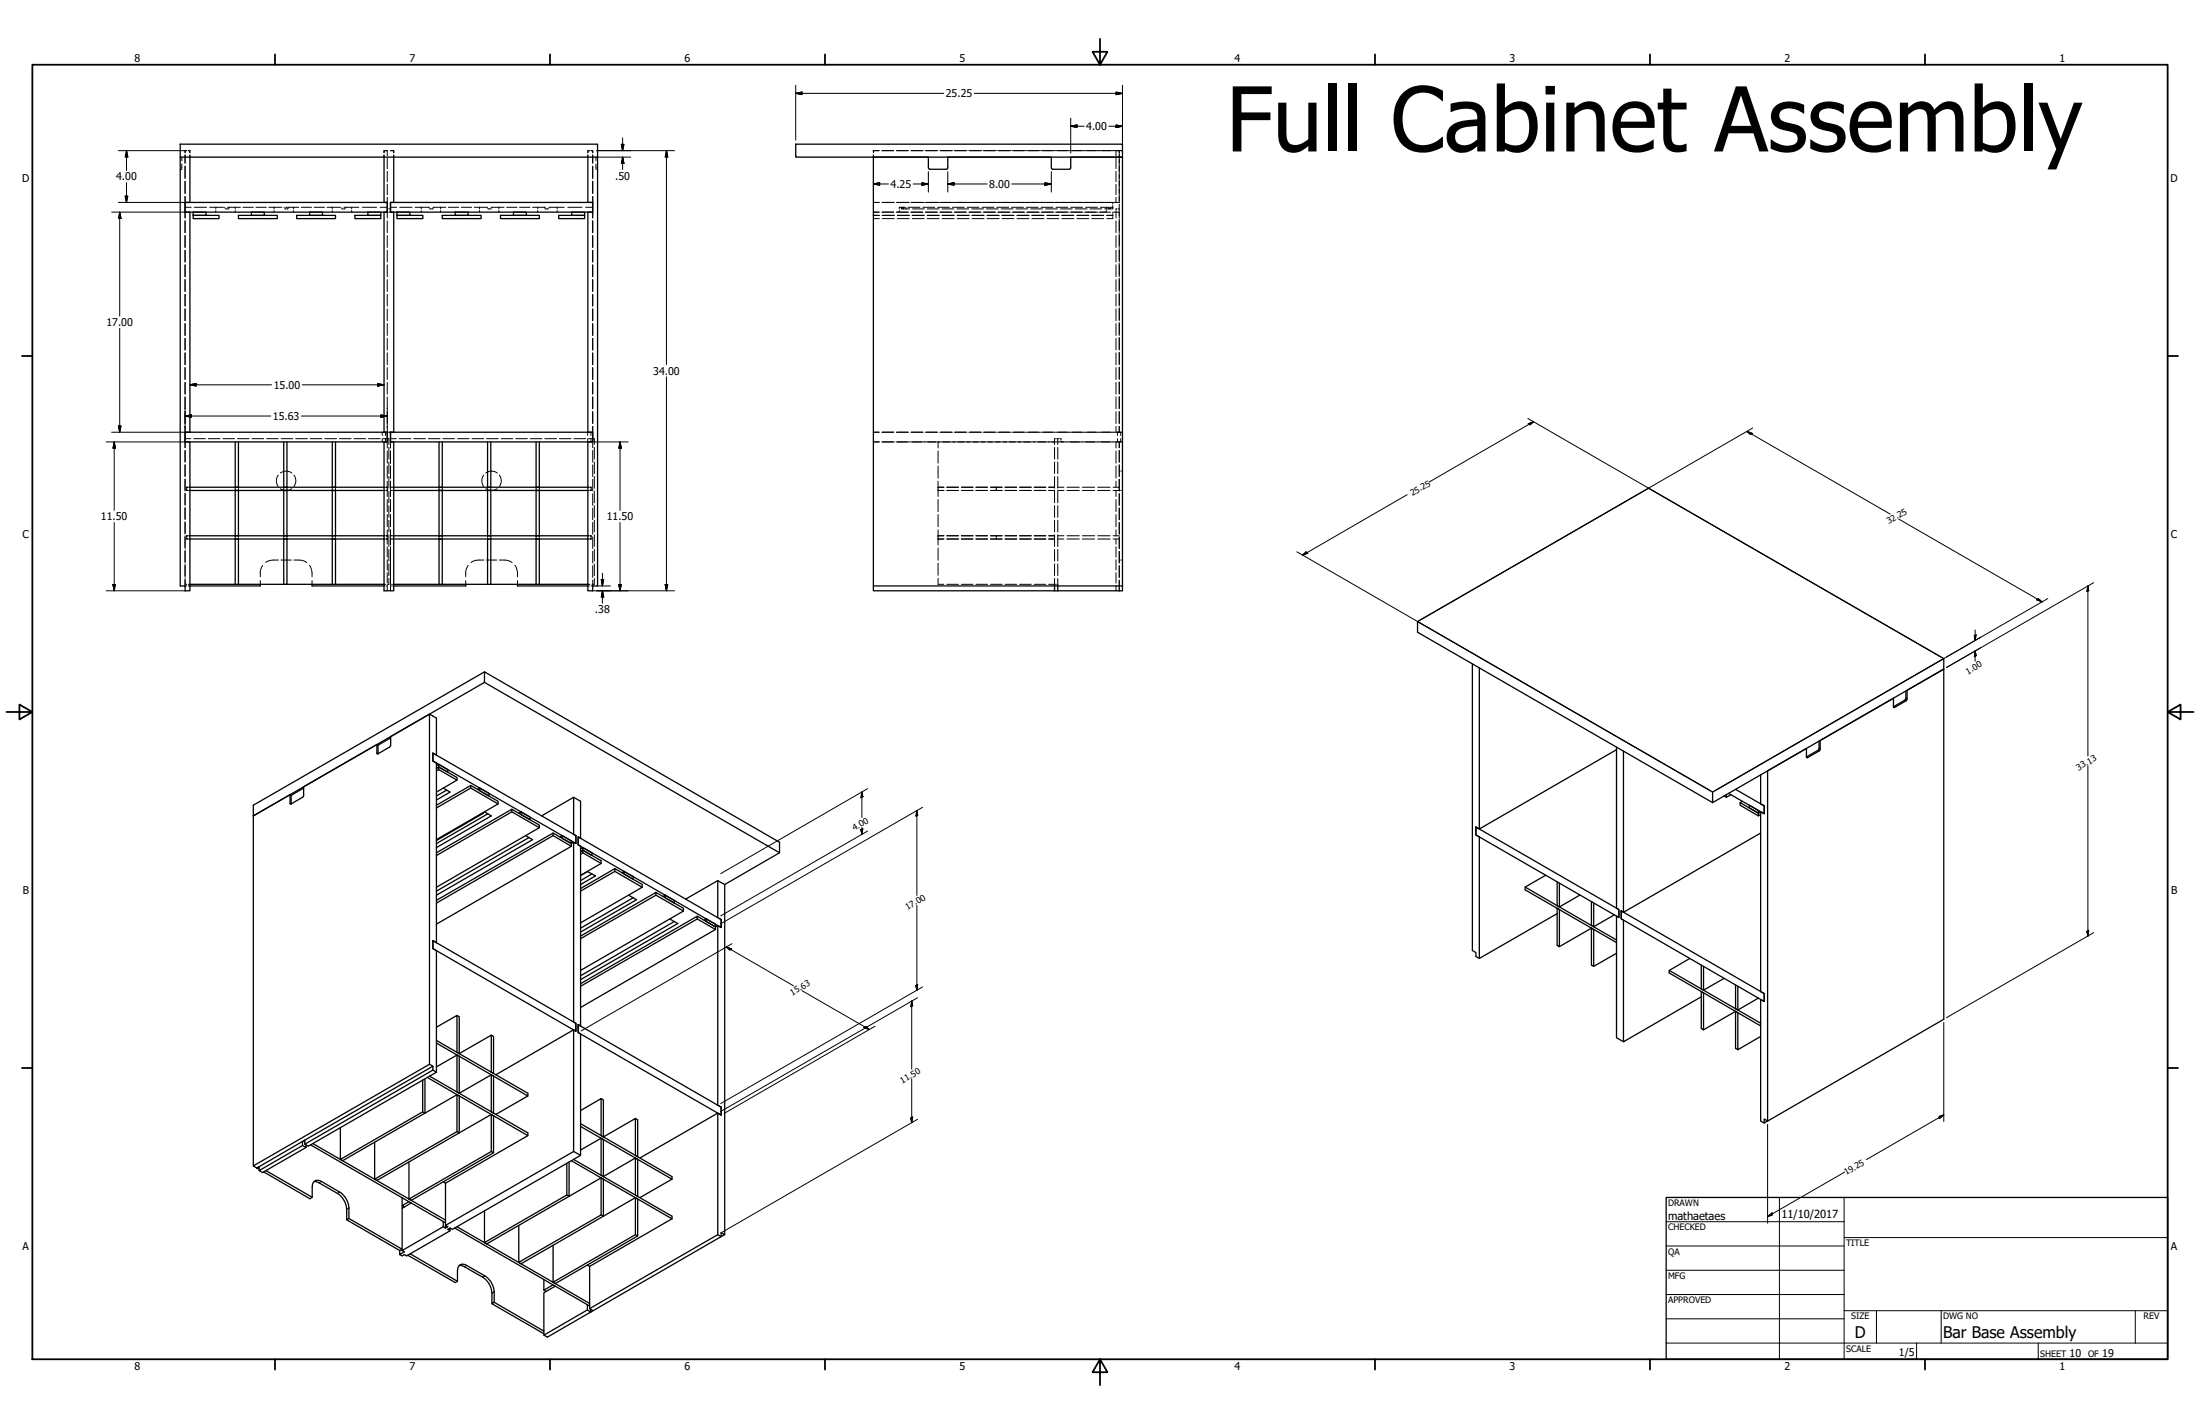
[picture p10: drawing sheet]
<svg xmlns="http://www.w3.org/2000/svg" width="864mm" height="559mm" viewBox="0 0 864 559" stroke-linecap="round" stroke-linejoin="round" font-family="sans-serif">
<!-- layer: Hidden (ANSI) -->
<g fill="none" stroke="#000" stroke-width=".39">
<path d="M72.6 59.1h.7h-.7v.8zM73.9 59.1h.6v.8M150.7 59.1v.8v-.8h1.3zM152 59.1v2.1M153.3 59.1h1.3v.8M230.8 59.1h.6h-.6v.8zM232 59.1h.7v.8M345.1 59.1h-2.3v.8v-.8h2.3M346.2 59.1h4.6M351.9 59.1h4.7M357.6 59.1h4.8M363.2 59.1h4.9"/>
<path d="M368.9 59.1h5M374.6 59.1h5M380.3 59.1h5.1M386 59.1h5.1M391.6 59.1h5.3M397.3 59.1h5.4M403 59.1h5.4M408.7 59.1h5.4M414.3 59.1h5.6M420.1 59.1h20.5M438.1 59.1v2.1M439.4 59.1v20.3h-2.3"/>
<path d="M70.7 66.4h.2M71.4 66.2l-.3 .2M71.4 61.7v1.4M71.4 64.4v1.6M72.6 60.8v3.2M72.6 65.2v4.8M72.6 71.1v4.8M72.6 77.1v2.3M74.5 60.8v.9M150.7 60.8v.9M152 62.2v4M152 67.2v4.1"/>
<path d="M152 72.3v4.1M152 77.4v2M154.6 60.8v.9M230.8 60.8v.9M232.7 60.8v3.2M232.7 65.2v4.8M232.7 71.1v4.8M232.7 77.1v2.3M233.9 66.2l.2 .2M233.9 61.7v1.4M233.9 64.4v1.6M234.3 66.4h.3"/>
<path d="M342.8 79.4h2.4M342.8 60.8v.9M346.2 79.4h4.8M351.9 79.4h5M357.6 79.4h5.2M363.2 79.4h5.5M368.9 79.4h67.9v.7M438.1 62.2v4M438.1 67.2v4.1M438.1 72.3v4.1M438.1 77.4v2M72.6 81.3h2.5"/>
<path d="M72.6 83.2v2.3M72.6 86.7v4.6M72.6 92.5v4.6M72.6 98.2v4.6M76.3 81.3h4.8M82.3 81.3h2.4M84.7 82.6v.6M87.8 81.3h-3.1v.7M88.2 81.3l.1 .4M88.5 81.9l.5 .1M89.3 81.3h5.1M89.8 81.9l-.5 .1"/>
<path d="M90.1 81.3l-.1 .4M92.3 81.3v.7M92.3 82.6v.6M95.4 81.3h4M100.5 81.3h4M105.5 81.3h5.1M107.6 81.3v.7M107.6 82.6v.6M111.5 81.3l.1 .4M111.8 81.9l.5 .1M112.1 81.3h5.1M113.1 81.9l-.5 .1"/>
<path d="M113.4 81.3l-.1 .4M115.2 81.3v.7M115.2 82.6v.6M118.2 81.3h4.1M123.3 81.3h4.1M128.4 81.3h5.1M130.4 81.3v.7M130.4 82.6v.6M133.9 81.3v.4M134.2 81.9l.5 .1M135 81.3h5.8M135.4 81.9l-.5 .1"/>
<path d="M135.8 81.3l-.2 .4M138 81.3v.7M138 82.6v.6M142.2 81.3h5.6M149.2 81.3h2.8M152 82h.4M152 86.7v4.6M152 92.5v4.6M152 98.2v4.6M152.4 83.2h-.4v2.3M152.8 83.2h.5M152.8 82h.5"/>
<path d="M153.3 81.3h2.4M156.9 81.3h4.8M162.9 81.3h2.5M165.4 82.6v.6M168.5 81.7l-.1-.4h-3v.7M168.7 81.9l.6 .1M169.9 81.3h5.1M170 81.9l-.5 .1M170.3 81.3l-.1 .4M173 81.3v.7M173 82.6v.6M176 81.3h4.1"/>
<path d="M181.1 81.3h4.1M186.2 81.3h5.1M188.2 81.3v.7M188.2 82.6v.6M191.2 81.3l.1 .4M191.5 81.9l.6 .1M192.8 81.9l-.5 .1M192.8 81.3h5.1M193.1 81.3l-.1 .4M195.8 81.3v.7M195.8 82.6v.6M198.9 81.3h4"/>
<path d="M204 81.3h4M209 81.3h5.1M211.1 81.3v.7M211.1 82.6v.6M213.7 81.3v.4M214 81.9l.5 .1M215.3 81.9l-.6 .1M218.7 81.3v.7M218.7 82.6v.6M221.5 81.3h-5.9l-.1 .4M222.9 81.3h5.6M229.9 81.3h2.8"/>
<path d="M232.7 83.2v2.3M232.7 86.7v4.6M232.7 92.5v4.6M232.7 98.2v4.6M342.8 83.2h2.3M342.8 84.5h2.4M342.8 85.8h2.4M346.2 83.2h4.6M346.3 84.5h4.7M346.3 85.8h4.7M351.9 83.2h4.7M352.2 84.5h4.7"/>
<path d="M352.2 85.8h4.7M353 82.6v.6M353.8 81.8l.2 .2M353.8 81.3v.2M354.1 82h.2M354.3 81.8l.2 .2M354.3 81.3v.2M354.6 82h.1M354.7 81.8l2.4 .2M354.7 81.3v.2M355.3 81.3h-2.3v.7M355.6 81.3v.2"/>
<path d="M355.6 81.8v.2M356.4 81.3h4.7M357.6 83.2h4.7M358.1 84.5h4.7M358.1 85.8h4.7M358.2 82h4.6M362.3 81.3h4.6M363.2 83.2h4.8M364 82h4.6M364 84.5h4.7M364 85.8h4.7M368 81.3h4.7"/>
<path d="M368.9 83.2h4.8M369.8 82h4.7M369.8 84.5h4.7M369.8 85.8h4.7M373.9 81.3h4.6M374.6 83.2h4.8M375.6 82h4.6M375.7 84.5h4.7M375.7 85.8h4.7M379.7 81.3h4.6M380.3 83.2h4.8M381.4 82h4.7"/>
<path d="M381.6 84.5h4.7M381.6 85.8h4.7M385.5 81.3h4.6M386 83.2h4.8M387.2 82h4.7M387.5 84.5h4.7M387.5 85.8h4.7M391.3 81.3h4.6M391.6 83.2h5M393 82h4.7M393.3 84.5h4.7M393.3 85.8h4.7"/>
<path d="M397.1 81.3h4.7M397.3 83.2h5M398.8 82h4.7M399.2 84.5h4.7M399.2 85.8h4.7M402.9 81.3h4.6M403 83.2h5M404.6 82h4.7M405.1 84.5h4.7M405.1 85.8h4.7M408.7 83.2h5M408.7 81.3h4.6"/>
<path d="M410.5 82h4.6M411 84.5h4.7M411 85.8h4.7M414.3 83.2h5.1M414.5 81.3h4.7M416.2 82h4.7M416.8 84.5h4.7M416.8 85.8h4.7M420.1 83.2h5M420.3 81.3h4.6M422.1 82h4.6M422.7 84.5h4.7"/>
<path d="M422.7 85.8h4.7M425.7 83.2h5.1M426.1 81.3h4.7M427.9 82h4.6M428.6 84.5h4.7M428.6 85.8h4.7M431.4 83.2h4.5M431.9 81.3l3.2 .2M434.3 81.3v.7M434.3 82.6v.6M434.5 84.5h2.3M435.1 81.8v.2"/>
<path d="M435.6 81.3v.2M435.6 81.8v.2M435.9 81.3h.9M436 81.8l-2.4 .2M436 82h.3M436 81.3v.2M436.8 81.3l.1 .2M436.8 80.7v.6M436.8 83.2v.5M436.8 84.1v.9M436.8 85.3v.5h-2.3M436.9 81.8l-.3 .2"/>
<path d="M437.1 83.2h2.3M438.1 82.8v2.7M438.1 86.7v4.6M438.1 92.5v4.6M438.1 98.2v4.6M438.5 82h-.4v.4M438.9 82h.5M439.4 80.1v5.4M439.4 85.9v5.4M439.4 91.7v5.4M439.4 97.5v5.3M72.6 103.9v4.7"/>
<path d="M72.6 109.7v4.7M72.6 115.5v4.6M152 103.9v4.7M152 109.7v4.7M152 115.5v4.6M232.7 103.9v4.7M232.7 109.7v4.7M232.7 115.5v4.6M438.1 103.9v4.7M438.1 109.7v4.7M438.1 115.5v4.6M439.4 103.3v5.3"/>
<path d="M439.4 109.2v5.2M439.4 114.9v5.2M72.6 121.2v4.7M72.6 127v4.6M72.6 132.8v4.6M72.6 138.5v4.6M152 121.2v4.7M152 127v4.6M152 132.8v4.6M152 138.5v4.6M232.7 121.2v4.7M232.7 127v4.6"/>
<path d="M232.7 132.8v4.6M232.7 138.5v4.6M438.1 121.2v4.7M438.1 127v4.6M438.1 132.8v4.6M438.1 138.5v4.6M439.4 120.8v5.1M439.4 126.6v5M439.4 132.4v5M439.4 138.2v4.9M72.6 144.3v4.6M72.6 150.1v4.5"/>
<path d="M72.6 155.8v4.6M152 144.3v4.6M152 150.1v4.5M152 155.8v4.6M232.7 144.3v4.6M232.7 150.1v4.5M232.7 155.8v4.6M438.1 144.3v4.6M438.1 150.1v4.5M438.1 155.8v4.6M439.4 144v4.9M439.4 149.9v4.7"/>
<path d="M439.4 155.6v4.8M72.6 161.5v4.7M72.6 167.3v2.3M72.6 173.4v2.3M72.6 176.8v4.6M72.6 172.1h2.3M76.1 172.1h4.5M81.8 172.1h4.6M87.5 172.1h4.6M93.2 172.1h4.6M98.9 172.1h4.6M104.6 172.1h4.6"/>
<path d="M110.4 172.1h4.5M116.1 172.1h4.5M121.8 172.1h4.6M127.5 172.1h4.6M133.2 172.1h4.6M138.9 172.1h4.6M144.7 172.1h4.5M150.1 169.6v1.3M150.1 172.1v1.3M150.4 172.1h2.3v2.3M151.3 169.6v1.3M151.3 172.1v1.3"/>
<path d="M152 167.3v2.3h.4M152 161.5v4.7M152 173.4v2.4M152 177v4.7M152.7 175.6v4.5M152.8 169.6h.5M153.3 173.4v2.4M153.3 177v4.7M153.3 172.1h2.3M156.7 172.1h4.6M162.4 172.1h4.6M168.1 172.1h4.6"/>
<path d="M173.9 172.1h4.5M179.6 172.1h4.5M185.3 172.1h4.6M191 172.1h4.6M196.7 172.1h4.6M202.4 172.1h4.6M208.2 172.1h4.5M213.9 172.1h4.5M219.6 172.1h4.6M225.3 172.1h4.6M230.7 169.6v1.3M230.7 172.1v1.3"/>
<path d="M231 172.1h2.3v2.3M232 169.6v1.3M232 172.1v1.3M232.7 161.5v4.7M232.7 167.3v2.3M232.7 173.4v2.3M232.7 176.8v4.6M233.3 175.6v4.5M342.8 169.6h2.3M342.8 173.4h2.4M346.1 173.4h5M346.2 169.6h4.6"/>
<path d="M351.7 173.4h5.4M351.9 169.6h4.7M357.3 173.4h83.3M357.6 169.6h4.8M363.2 169.6h4.9M368.2 173.4v2.4M368.2 177v4.7M368.9 169.6h5M374.6 169.6h5M380.3 169.6h5.1M386 169.6h5.1M391.6 169.6h5.3"/>
<path d="M397.3 169.6h5.4M403 169.6h5.4M408.7 169.6h5.4M414 175.6v4.5M414.3 169.6h5.6M414.3 172.1h-.3v2.3M414.8 172.1h.8M415.2 172.1v2.3M415.2 175.6v4.5M416.1 172.1h.4v.5M416.5 173v.4M420.1 169.6h20.5"/>
<path d="M438.1 161.5v4.7M438.1 167.3v2.3M438.1 173.4v2.4M438.1 177v4.7M438.7 169.6v1.3M438.7 172.1v1.3M439.4 161.5v4.7M439.4 167.3v2.3M439.4 173.4v2.3M439.4 176.8v4.6M439.9 169.6v1.3M439.9 172.1v1.3"/>
<path d="M72.6 182.4v4.6M72.6 188v4.7M72.6 193.5v4.8M72.6 199.1v4.9M73.3 192v.5h.4h-.4zM73.7 191.2h-.4v.4M74.1 191.2h.4M74.1 192.5h.4M92.3 191.2v.4M92.3 192v.5M93.6 191.2v.4M93.6 192v.5"/>
<path d="M109.2 186.4a3.9 3.9 0 0 0 0 4.5M110 191.8a4 4 0 0 0 4.6 0M110 185.6a3.7 3.7 0 0 1 4.6 0M111.4 191.2v.4M111.4 192v.5M112.6 191.2v.4M112.6 192v.5M115.4 186.4a3.6 3.6 0 0 1 0 4.5M130.4 191.2v.4M130.4 192v.5M131.7 191.2v.4M131.7 192v.5"/>
<path d="M150.7 191.2h.4M150.7 192.5h.4M151.6 191.2h.4M151.6 192.5h.4M152 182.9v4.7M152 188.8v2.8M152 192v2.8M152 196v4.8M152.7 181.3v4.6M152.7 187v4.6M152.7 192.7v4.6M152.7 198.4v4.6"/>
<path d="M153.3 191.2h.4M153.3 192.5h.4M153.3 182.9v4.7M153.3 188.8v2.8M153.3 192v2.8M153.3 196v4.8M154.1 191.2h.5M154.1 192.5h.5M172.3 191.2v.4M172.3 192v.5M173.6 191.2v.4M173.6 192v.5"/>
<path d="M189.9 186.4a3.9 3.9 0 0 0 0 4.5M190.7 185.6a3.7 3.7 0 0 1 4.5 0M190.7 191.8a4 4 0 0 0 4.5 0M191.4 191.2v.4M191.4 192v.5M192.7 191.2v.4M192.7 192v.5M196 186.4a3.6 3.6 0 0 1 0 4.5M210.4 191.2v.4M210.4 192v.5M211.7 191.2v.4M211.7 192v.5"/>
<path d="M230.8 191.2h.3M230.8 192.5h.3M231.6 191.2h.4v.4v-.4zM232 192v.5h-.4M232.7 182.4v4.6M232.7 188.1v4.6M232.7 193.7v4.6M232.7 199.4v4.6M233.3 181.3v4.6M233.3 187v4.6M233.3 192.7v4.6M233.3 198.4v4.6"/>
<path d="M368.2 191.2h2.3M368.2 192.5h2.3M368.2 182.9v4.7M368.2 188.8v2.8M368.2 192v2.8M368.2 196v4.8M371.7 191.2h4.5M371.7 192.5h4.5M377.4 191.2h4.6M377.4 192.5h4.6M383.1 191.2h4.6M383.1 192.5h4.6"/>
<path d="M388.8 191.2h4.6M388.8 192.5h4.6M391.1 191.2v.4M391.1 192v.5M394.5 191.2h4.6M394.5 192.5h4.6M400.2 191.2h4.6M400.2 192.5h4.6M406 191.2h4.5M406 192.5h4.5M411.7 191.2h2.3M411.7 192.5h2.3"/>
<path d="M414 181.3v4.6M414 187v4.6M414 192.7v4.6M414 198.4v4.6M415.2 191.2h2.4M415.2 192.5h2.4M415.2 181.3v4.6M415.2 187v4.6M415.2 192.7v4.6M415.2 198.4v4.6M418.8 191.2h4.9M418.8 192.5h4.9"/>
<path d="M424.9 191.2h4.8M424.9 192.5h4.8M430.9 191.2h4.8M430.9 192.5h4.8M436.9 191.2h2.5M436.9 192.5h2.8M438.1 182.9v4.7M438.1 188.8v2.4M438.1 192.5v2.3M438.1 196v4.8M439.4 182.4v4.6M439.4 188.1v4.6"/>
<path d="M439.4 193.7v4.6M439.4 199.4v4.6M439.4 184.8h.3M440.2 192.5h.4M440.2 184.8h.4M72.6 204.7v4.9M72.6 210.3v5M72.6 215.9v5M73.3 211.1v.4h.4h-.4zM73.7 210.2h-.4v.5M74.1 211.5h.4M74.1 210.2h.4"/>
<path d="M92.3 210.2v.5M92.3 211.1v.4M93.6 210.2v.5M93.6 211.1v.4M109.3 219.8l-3.3 .1-1.7 .8M110.3 219.8h4.1M111.4 210.2v.5M111.4 211.1v.4M112.6 210.2v.5M112.6 211.1v.4M115.4 219.8l3.2 .1 1.8 .8M130.4 210.2v.5"/>
<path d="M130.4 211.1v.4M131.7 210.2v.5M131.7 211.1v.4M150.7 211.5h.4M150.7 210.2h.4M151.6 211.5h.4M151.6 210.2h.4M152 201.9v4.8M152 207.9v2.8M152 211.1v2.5M152 214.6v4M152 219.6v4.1"/>
<path d="M152.7 204.2v4.5M152.7 209.9v4.5M152.7 215.6v4.6M153.3 211.5h.4M153.3 210.2h.4M153.3 201.9v4.8M153.3 207.9v2.8M153.3 211.1v2.8M153.3 214.6v14.7h.4M154.1 211.5h.5M154.1 210.2h.5M172.3 210.2v.5"/>
<path d="M172.3 211.1v.4M173.6 210.2v.5M173.6 211.1v.4M189.9 219.8l-3.2 .1-1.8 .8M190.9 219.8h4.1M191.4 210.2v.5M191.4 211.1v.4M192.7 210.2v.5M192.7 211.1v.4M196 219.8l3.3 .1 1.7 .8M210.4 210.2v.5M210.4 211.1v.4"/>
<path d="M211.7 210.2v.5M211.7 211.1v.4M230.8 211.5h.3M230.8 210.2h.3M231.6 210.2h.4v.5v-.5zM232 211.1v.4h-.4M232.7 205v4.6M232.7 210.7v4.6M232.7 216.3v4.6M233.3 204.2v4.5M233.3 209.9v4.5M233.3 215.6v4.6"/>
<path d="M368.2 211.5h2.3M368.2 210.2h2.3M368.2 201.9v4.8M368.2 207.9v2.8M368.2 211.1v2.8M368.2 215.1v4.7M371.7 211.5h4.5M371.7 210.2h4.5M377.4 211.5h4.6M377.4 210.2h4.6M383.1 211.5h4.6M383.1 210.2h4.6"/>
<path d="M388.8 211.5h4.6M388.8 210.2h4.6M391.1 210.2v.5M391.1 211.1v.4M394.5 211.5h4.6M394.5 210.2h4.6M400.2 211.5h4.6M400.2 210.2h4.6M406 211.5h4.5M406 210.2h4.5M411.7 211.5h2.3M411.7 210.2h2.3"/>
<path d="M414 204.2v4.5M414 209.9v4.5M414 215.6v4.6M415.2 211.5h2.4M415.2 210.2h2.4M415.2 204.2v4.5M415.2 209.9v4.5M415.2 215.6v4.6M418.8 211.5h4.9M418.8 210.2h4.9M424.9 211.5h4.8M424.9 210.2h4.8"/>
<path d="M430.9 211.5h4.8M430.9 210.2h4.8M436.9 211.5h2.5M436.9 210.2h2.5M438.1 201.9v4.8M438.1 207.9v2.3M438.1 211.5v2.1M438.1 214.6v4M438.1 219.6v4.1M439.4 219.8h.3M439.4 205v4.6M439.4 210.7v4.6"/>
<path d="M439.4 216.3v4.6M440.2 219.8h.4M72.6 221.5v5.1M72.6 227.1v2.8h.7M72.6 229.3h.7M73.9 229.3h.6M73.9 229.9h.6M102.2 227.8v1.5M103.1 221.9l-.9 2.3v2.1M121.5 221.9l.8 1.7 .2 2.7M122.5 227.8v1.5M150.7 229.3h.7"/>
<path d="M150.7 229.9h.4M151.6 229.9h.4M152 224.7v4.1M152 229.8v2M152.7 221.3v4.6M152.7 227v2.3h-.7M153.3 229.8v2M153.3 229.9h.4M154.1 229.3h.5M154.1 229.9h.5M182.8 227.8v1.5M183.8 221.9l-1 2.3v2.1"/>
<path d="M202.1 221.9l.8 1.7 .2 2.7M203.1 227.8v1.5M230.8 229.3h.8M230.8 229.9h.6M232.7 222v4.6M232.7 227.6v2.3h-.7M233.3 227v2.3h-.9M233.3 221.3v4.6M368.2 226.9v2.4h2.3M368.2 221v4.7M371.7 229.3h4.5M377.4 229.3h4.6"/>
<path d="M383.1 229.3h4.6M388.8 229.3h4.6M394.5 229.3h4.6M400.2 229.3h4.6M406 229.3h4.5M411.7 229.3h2.6M414 221.3v4.6M414 227v2.5M414 229.7v.2M414.8 229.3h.4M415.2 221.3v4.6M415.2 227v2.5"/>
<path d="M415.2 229.7v.2M438.1 224.7v4.1M438.1 229.8v2M439.4 222v4.6M439.4 227.6v2.3"/>
</g>
<!-- layer: Visible (ANSI) -->
<g fill="none" stroke="#000" stroke-width=".51">
<path d="M70.7 56.6h163.9v5.1h-163.9zM312.4 56.6h128.2v5.1h-128.2zM70.7 61.7v168.2h1.9v1.9h1.9v-58.4h-1.9v-3.8M72.6 79.4h79.4v3.8h-79.4zM74.5 61.7v17.7h-1.9v3.8h1.9v86.4h-1.9M150.7 61.7v17.7h1.3M153.3 79.4h79.4v3.8h-79.4zM154.6 61.7v17.7h-1.3v3.8h1.3v86.4h-1.3v3.8h1.3v58.4h-3.9v-58.4h1.3v-3.8h-1.3v-86.4h1.3v-3.8M230.8 61.7v17.7h1.9M234.6 61.7v168.2h-1.9v1.9h-1.9v-58.4h1.9v-3.8h-1.9v-86.4h1.9v-3.8M364.4 65.8l.6 .6h6.4M364.4 65.8v-4.1h-21.6v168.2"/>
<path d="M372 65.8l-.6 .7M372 65.8v-4.1h40.7v4.1M412.7 65.8l.6 .6M420.3 65.8l-.7 .7-6.3-.1M420.3 65.8v-4.1h20.3v170.1h-26.6M75.8 83.2h5.1v1.3h-5.1zM75.8 84.5h10.2v1.3h-10.2zM93.6 84.5h15.2v1.3h-15.2zM98.7 83.2h5.1v1.3h-5.1zM116.5 84.5h15.2v1.3h-15.2zM121.5 83.2h5.1v1.3h-5.1zM139.3 84.5h10.2v1.3h-10.2z"/>
<path d="M144.4 83.2h5.1v1.3h-5.1zM155.8 83.2h5.1v1.3h-5.1zM155.8 84.5h10.2v1.3h-10.2zM173.6 84.5h15.2v1.3h-15.2zM178.7 83.2h5.1v1.3h-5.1zM196.5 84.5h15.2v1.3h-15.2zM201.5 83.2h5.1v1.3h-5.1zM219.3 84.5h10.2v1.3h-10.2zM224.4 83.2h5.1v1.3h-5.1zM72.6 169.6h79.4v3.8h-79.4zM92.3 173.4v17.8M93.6 173.4v17.8"/>
<path d="M111.4 173.4v17.8M112.6 173.4v17.8M130.4 173.4v17.8M131.7 173.4v17.8M153.3 169.6h79.4v3.8h-79.4zM172.3 173.4v17.8M173.6 173.4v17.8M191.4 173.4v17.8M192.7 173.4v17.8M210.4 173.4v17.8M211.7 173.4v17.8M74.5 192.5h76.2"/>
<path d="M74.5 191.2h76.2M92.3 192.5v17.7M93.6 192.5v17.7M111.4 192.5v17.7M112.6 192.5v17.7M130.4 192.5v17.7M131.7 192.5v17.7M154.6 192.5h76.2M154.6 191.2h76.2M172.3 192.5v17.7M173.6 192.5v17.7M191.4 192.5v17.7"/>
<path d="M192.7 192.5v17.7M210.4 192.5v17.7M211.7 192.5v17.7M74.5 211.5h76.2M74.5 210.2h76.2M92.3 211.5v17.8M93.6 211.5v17.8h-1.3M111.4 211.5v17.8M112.6 211.5v17.8h-1.2M130.4 211.5v17.8M131.7 211.5v17.8h-1.3M154.6 211.5h76.2"/>
<path d="M154.6 210.2h76.2M172.3 211.5v17.8M173.6 211.5v17.8h-1.3M191.4 211.5v17.8M192.7 211.5v17.8h-1.3M210.4 211.5v17.8M211.7 211.5v17.8h-1.3M74.5 229.3h17.8M93.6 229.3h17.8M102.2 229.3v.6h-27.7M112.6 229.3h17.8M122.5 229.3v.6h28.2"/>
<path d="M131.7 229.3h19M154.6 229.3h17.7M173.6 229.3h17.8M182.8 229.3v.6h-28.2M192.7 229.3h17.7M203.1 229.3v.6h27.7M211.7 229.3h19.1M414 229.9v1.9M415.2 229.9v1.9M439.4 229.9v1.9M440.6 229.9h-97.8v1.9h71.2M556.5 243.9l90.6-52.3 115.9 66.8v4.2l-90.7 52.4"/>
<path d="M763 258.4l-90.7 52.4v4.2l-115.8-66.9v-4.2l115.8 66.9M190.2 263.7l-90.8 52.3v141.5M190.2 267.8l115.8 66.8M578 260.5v112.5l1.4 .8v1.5l1.3 .8 30.6-17.6M580.7 262.1v63.2M743.7 277.6l-.4-.1v-3.5l-28.8 16.6M748.6 270.9l14.4-8.3v137.4l-70.5 40.7v-1.6l1.4 .8v-137.4l15.2-8.8M148 292.2l-28.8 16.5M153.4 289.1l15.2-8.9 2.7 1.6v14.5l-1.4-.8v3.1l1.4 .8v70.6l-1.4-.9M168.6 280.2v137.4M169.9 295.5l56.2 32.4v3.1l-56.2-32.4zM172.2 299.9l3.6 2.1v1l-3.6-2-.9 .5 .9-.5v1"/>
<path d="M634.6 293.2v63.2l.9 .5v3.1l-.9-.5v47.7l2.7 1.6M634.6 294.2l-53.9 31.1-1.3-.8M637.3 294.7v63.3M113.9 315.2v-3.4l-14.5 8.4 90.8-52.4v-4.1l115.8 66.8v4.1l-21.5 12.5M171.3 300.4l.9-.5v1.1l7.2 4.1v1l-8.1 4.7M171.3 302.5l.9-.5 7.2 4.1M171.3 316l13.5-7.8v1l-13.5 7.9M174 309.2l2.7 1.6-5.4 3.1M175.3 310.1l-4 2.3M184.8 309.2l10.7 6.3-24.2 14M184.8 308.2l10.7 6.3v1M188.3 309.2l3.7 2.1v1.1l-3.7-2.1v-1.1l-.8 .6"/>
<path d="M189.7 318.9v.1M189.7 319l-.2 .3-.3-.1M190.2 318.6l2.6 1.6-21.5 12.4M191.5 319.3l-20.2 11.7M200.9 318.6l10.8 6.2-40.4 23.4M200.9 317.6l10.8 6.2v1M204.5 318.6l3.6 2.1v1l-3.6-2v-1.1l-.9 .5M225.2 312.9v14.5l.9 .5M677.7 311.8v1.1M679.5 311.8l-1.8 1.1-.9-.5M681.3 309.8l11.2 6.4v3.1l-13.9-8M683.1 315l7.1 4.1v-1l-3.5-2.1v1.1l3.5 2 .9-.5"/>
<path d="M684 314.5l-.9 .5v1l7.1 4.2 .9-.6M691.1 318.6v70.5l1.4 .8v3.1l-1.4-.8v47.7l1.4 .8M691.1 304v11.5l1.4 .7v3.1l-1.4-.7M691.1 318.6l-.9 .5v1.1M171.3 334.6l29.6-17v1l-29.6 17.1M206.3 327.9l2.7 1.6-37.7 21.8M207.6 328.7l-36.3 21M212.6 320.2l12.6-7.3 2.7 1.6v14.5l-1-.6v3.1l1 .6v70.5l-1-.5v3.1l1 .5v47.7l-50.3 29-.9-.5v1.1l-.9-.6 .9-.5M217.1 327.9l7.2 4.2-53 30.5M217.1 326.9l7.2 4.1v1.1M220.7 327.9l3.6 2.1v1l-3.6-2v-1.1l-.9 .5M225.2 330.5v70.5l.9 .6v3.1l-.9-.6-30.6 17.7"/>
<path d="M226.1 327.9v3.1l-.9-.5-.9 .5M226.9 328.4l56.2 32.5v3.1l-56.2-32.5zM227.9 333.1l.9-.5v1l7.2 4.2v1l-8.1 4.7M227.9 335.2l.9-.6 7.2 4.2M228.8 332.6l3.5 2v1.1l-3.5-2.1-.9 .5 .9-.5v1M579.4 324.5l56.1 32.4v3.1l-56.1-32.3zM579.4 324.5v3.2l1.3 .7v47.7M691.1 326.9l-53.8 31.1-.9-.6v3.2l.9 .5v47.7l30.5-17.6M171.3 353.3l45.8-26.4v1l-45.8 26.5M227.9 348.7l13.5-7.8v1l-13.5 7.8M230.6 341.9l3.1 1.8-5.8 3.4M230.7 342l-2.8 1.6"/>
<path d="M232.3 343l-4.4 2.6M241.4 341.9l10.7 6.3-24.2 13.9M241.4 340.9l10.7 6.2v1.1M244.9 341.9l3.6 2.1v1.1l-3.6-2.1v-1.1l-.9 .6M246.8 351.3l3.1 1.8-22 12.7M248.5 352.3l-20.6 11.9M257.5 351.3l10.8 6.2-40.4 23.3M257.5 350.2l10.8 6.2v1.1M261.1 351.3l3.6 2v1.1l-3.6-2.1v-1l-.9 .5M273.7 359.5l7.2 4.2v1M281.7 345.6v14.4l1.4 .9M284.5 347.1l-2.8-1.5-12.5 7.2"/>
<path d="M284.5 347.1v137.4M598.7 348.1l35.9 20.8M606.7 343.5l-8 4.6v1.1l35.9 20.7M611.3 346.1v9.3l.8 .5 8.1-4.7M611.3 356.4l.8 .5v14.6l-.8-.5zM612.1 346.6v9.3M624.7 353.8v9.4l.9 .5 8.1-4.7M625.6 354.3v9.4M636.4 357.4l56.1 32.5v3.1l-56.1-32.4zM169.9 369.1l56.2 32.5v3.1l-56.2-32.5zM169.9 369.1v3.1l1.4 .9v47.7M227.9 367.3l29.6-17.1v1.1l-29.6 17.1"/>
<path d="M262.9 360.6l3.2 1.8-38.2 22M264.7 361.6l-36.8 21.3M273.7 360.6l7.2 4.1-53 30.7M277.2 360.6l3.7 2v1.1l-3.7-2.1v-1l-.8 .5M281.7 363.2v70.5l1.4 .8v3.1l-1.4-.8-30.5 17.6M283.1 360.9v3.1l-1.4-.8-.8 .5M624.7 364.2l.9 .5v14.5l-.9-.5zM624.7 364.2l-12.6 7.3M634.6 374.1l-9 5.1M663.3 376.1l-8 4.7v1l35.8 20.8M667.8 378.7v9.3l.9 .6 8.1-4.7M668.7 379.2v9.4"/>
<path d="M179.4 398.5l.9 .5v14.4M227.9 386l45.8-26.5v1.1l-45.8 26.4M655.3 380.8l35.8 20.7M667.8 389.1l.9 .5v14.5l-.9-.5zM681.3 386.5v9.4l.9 .5 8-4.7M681.3 396.9l.9 .5v14.5l-.9-.5zM681.3 396.9l-12.6 7.2M682.2 387v9.4M168.6 417.6l-69.2 39.9 1.4 .8M168.6 417.6l1.3 .8M169.9 419.9l1.4 .9-50.3 29-1.4-.8v-1.6M171.3 408.3l35.9 20.7v1.1l-12.6 7.2"/>
<path d="M171.3 418.7l8.1-4.7 .9 .5v14.5l12.5-7.2 .9 .5v14.5l-.9-.5v-14.5M171.3 403.1l8.1-4.6v14.4l.9 .5M171.3 409.3l35.9 20.8M179.4 414v14.5l.9 .5M192.8 406.2l.9 .5v14.6l-.9-.5v-14.6l-12.5 7.2M225.2 404.1v47.8M226.9 402.1l56.2 32.4v3.1l-56.2-32.4zM691.1 406.7l-8.9 5.2M165.9 423.9v12.4l-32.3 18.7v-12.5M166.8 423.4v13.4l-.9-.5M167.7 422.8l39.5 22.8M168.6 422.3l38.6 22.3v1l-32.3 18.7"/>
<path d="M179.4 429.6v14.5l-32.3 18.6v-14.5M192.8 437.3v14.6l-32.3 18.6v-14.5M227.9 435.8l8.1-4.7v14.5l.9 .6M236 431.1l.9 .5v14.6M249.4 438.9l.9 .5v14.5l-.9-.5v-14.5l-12.5 7.3M281.7 436.8v47.7l-50.2 29M100.8 458.3l.9 .6M101.7 457.8l-.9 .5M101.7 457.8v1.6M103.5 459.9l18.2 10.5 .9-.6v-4.1M104.4 459.4l18.2 10.4M118.7 449.5l-17 9.9 1.4 .7 17-9.8"/>
<path d="M118.7 447.9v1.6l1.4 .8v-1M118.7 447.9l-17 9.9M119.2 447.7l.4 .2M119.6 447.4l50.3-29v1.5l-50.3 29.1M119.6 447.4l-.9 .5M121.9 449.3l53 30.6M122.8 448.8l52.1 30M179.4 444.1l.9 .5v-14.5l-.9-.5-44.9 25.9-.9-.5M192.8 451.9l.9 .5v-14.6l-.9-.5-44.8 25.9-.9-.5M193.7 452.4l-32.3 18.6-.9-.5M222.5 456.5v12.4l-32.3 18.7v-12.4M223.4 456v13.5l-.9-.6"/>
<path d="M224.3 455.5l39.5 22.8M225.2 455l38.6 22.3v1M227.9 453.4l-2.7-1.5-50.3 29v-16.6M227.9 451.3l8.1-4.6 .9 .5v14.5l12.5-7.3 .9 .6v14.5l-.9-.6v-14.5M227.9 440.9l35.9 20.8v1M227.9 442l35.9 20.7M236 446.7v14.5l.9 .5M123.3 463.7h.7l1.3 .5M137 478.2l20.9 12-1 .5-20.8-12M157.9 470v4.2M160.5 471.6l-2.6 1.5 .8 .5M161.4 472.1l-3.5 2.1v16.5"/>
<path d="M174 479.3v2.1l.9 .5v-1l.9 .5-.9 .5M174 463.7l.9 .6M236 476.8l.9 .5v-14.6l-.9-.5-44.9 25.9-.9-.5M236 462.2v14.6l-32.4 18.6v-14.5M249.4 470v14.5l-32.3 18.7v-14.6M263.8 462.7l-12.6 7.3M263.8 478.3l-32.3 18.7M156.9 490.7v1.6l1.8-1.1-.8-.5M160.1 492.6l18.6 10.7M161 492l18.6 10.8M174 481.4l-16.1 9.3M176.7 483l-17.1 9.8-.9-.5-.8 .5-1-.5"/>
<path d="M178.5 481.9l53 30.6M179.4 481.4l52.1 30.1M230.6 496.4l.9 .6M231.5 497v16.5l1.3 .8M249.4 484.5l.9 .5v-14.5l-.9-.5-44.9 25.9-.9-.5M250.3 485l-32.3 18.7-.9-.5M281.7 484.5l1.4 .8 1.4-.8-1.4-.8v1.6l-68.2 39.4-1.4-.8v-16.6l4.5-2.6M193.1 511.6l20.4 11.8M194 506.9v4.1l19.5 11.4M213.5 502.2v4.1l.9 .5M217.1 504.2l-3.6 2.1M230.6 512v2l1.3 .9v-1.1"/>
<path d="M230.6 514l-17.1 9.9"/>
</g>
<!-- layer: Symbol (ANSI) -->
<g fill="none" stroke="#000" stroke-width=".39">
<path d="M743.3 277.4l.4 .2M747.7 274.8l.5 .2M748.2 274l.4 .3M148 295.5l.4 .3M709.1 297.1l.4 .2M713.6 294.4l.5 .3M714.1 293.7l.4 .2M113.9 315.2l.4 .3M189.3 319.2l-18 10.4M126.2 463.6l-.9 .6M133.3 467.8l-.8 .5M137 474l-.9 .5"/>
<path d="M183.2 496.6l-.9 .5M190.4 500.7l-.9 .5M194 506.9l-.9 .5"/>
</g>
<g fill="none" stroke="#000" stroke-width=".51">
<path d="M748.2 271.1l-.2 3.4-4.7 2.9M748.6 270.9v3.5l-.3 .6-4.6 2.6M148 292.2l.4 .2-.1 3.4-.3-.1zM153.4 289.1l-.2 3.8-4.8 2.9M153.4 289.6l-5 2.8M709.1 293.7v3.4M714.1 290.8l-.1 3.3-4.9 3M714.5 290.6l-.2 3.9-4.9 2.9-.3-.3M113.9 311.8l.4 .3v3.4M113.9 315.2l.1 .3h.3M119.2 308.7v3.6l-.3 .5-4.6 2.7M119.2 309.2l-4.9 2.9"/>
<path d="M189.6 319.2l-18.3 10.6M125.3 464.2l7.2 4.1a8.3 8.3 0 0 1 3.6 6.2v4.2l.9-.5v-4.2a8.1 8.1 0 0 0-3.7-6.2l-7.1-4.2a2.21 2.21 0 0 0-2.6-.2 2.21 2.21 0 0 0-1 2.3M180.3 496.6l2 .5 7.2 4.1a7.8 7.8 0 0 1 3.6 6.2v4.2l.9-.6M178.7 503.3l.9-.5v-4.1a2.21 2.21 0 0 1 1-2.4 2.21 2.21 0 0 1 2.6 .3l7.2 4.1a7.8 7.8 0 0 1 3.6 6.2"/>
</g>
<!-- layer: Visible Narrow (ANSI) -->
<g fill="none" stroke="#000" stroke-width=".7">
<path d="M431.8 15.2v10.2l-2.9-5.1h5.8l-2.9 5.1M12.7 25.4h838.2v508h-838.2zM107.9 21.3v4.1M215.9 21.3v4.1M323.8 21.3v4.1M539.8 21.3v4.1M647.7 21.3v4.1M755.6 21.3v4.1M8.6 139.7h4.1M850.9 139.7h4.1M2.5 279.4h10.2l-5.1-2.9v5.8l5.1-2.9M850.9 279.4l5.1 2.9v-5.8l-5.1 2.9h10.2"/>
<path d="M8.6 419.1h4.1M850.9 419.1h4.1M107.9 533.4v4.1M215.9 533.4v4.1M323.8 533.4v4.1M431.8 533.4l2.9 5.1h-5.8l2.9-5.1v10.2M539.8 533.4v4.1M647.7 533.4v4.1M755.6 533.4v4.1"/>
</g>
<!-- layer: Title (ANSI) -->
<g fill="none" stroke="#000" stroke-width=".39">
<path d="M654 479.4h69.9M698.5 469.9v63.5M723.9 469.9v63.5M654 488.9h69.9M654 498.5h69.9M723.9 485.6h127M654 508h69.9M654 517.5h69.9M723.9 514.3h127M736.6 514.3v12.7M762 514.3v12.7M838.2 514.3v12.7"/>
<path d="M654 527h196.9M752.3 527v6.4M800.1 527v6.4"/>
</g>
<path d="M654 469.9h196.9v63.5h-196.9z" fill="none" stroke="#000" stroke-width=".51"/>
<!-- layer: Border (ANSI) -->
<g fill="none" stroke="#000" stroke-width=".39">
<path d="M312.4 36.6l2.4-.5v1zM312.4 36.6h58.1M312.4 33.5v21.5M382.5 36.6h58.1M438.1 36.1l2.5 .5-2.5 .5zM440.6 33.5v26.6M46.5 59.1h26.5M49.7 59.1l.5 2.5h-1.1zM49.7 59.1v7.8M234.3 59.1h30.5M243.9 56.6h1l-.5 2.5zM244.4 54.1v5"/>
<path d="M261.6 59.1l.5 2.5h-1zM261.6 59.1v84M420.3 49.5l2.5-.5v1zM420.3 49.5h5.3M420.3 46.4v13.7M435.3 49.5h5.3M438.1 49l2.5 .5-2.5 .5zM46.5 79.4h26.5M49.1 77h1.1l-.5 2.4zM49.7 71.7v7.7M234.3 61.7h13.3M244.4 61.7l.5 2.4h-1z"/>
<path d="M244.4 61.7v4.8M342.8 72.2l2.5-.5v1zM342.8 72.2h5.9M358.5 72.2h5.9M361.9 71.7l2.5 .5-2.5 .5zM364.4 67.4v8M372 72.2l2.5-.5v1zM372 72.2h15.5M372 67.4v8M397.2 72.2h15.5M410.1 71.7l2.6 .5-2.6 .5zM412.7 67.4v8"/>
<path d="M43.8 83.2h29.2M47 83.2l.5 2.5h-1zM47 83.2v40.9M47 128.8v40.8M74.5 151l2.5-.5v1zM74.5 151h32.1M118.6 151h32.1M148.2 150.5l2.5 .5-2.5 .5zM261.6 147.9v83.9M41.7 173.4h31.3M43.8 169.6h29.2M44.8 173.4l.5 2.5h-1z"/>
<path d="M44.8 173.4v26.9M46.5 167.1h1l-.5 2.5zM72.6 163.3l2.5-.5v1zM72.6 163.3h33.7M72.6 160.1v7.9M118.3 163.3h33.7M149.5 162.8l2.5 .5-2.5 .5zM152 160.1v7.9M232.3 173.4h14.3M243.4 173.4l.5 2.5h-1zM243.4 173.4v26.9M599.8 164.2l162.1 93.6"/>
<path d="M599.9 166.3l2.1-.8-1.4 1.2zM602 165.5l-41.1 23.7M685.7 169.3l2.2 .8-.8 .4zM685.7 169.3l56.3 32.4M688 168l-130.4 75.3M552.4 194.1l-41.1 23.8M44.8 205v26.8M243.4 205v26.8M509.1 216.5l162.1 93.6M511.3 217.9l1.4-1.3 .7 .4zM745.4 203.7l56.2 32.5M41.7 231.8h31.3"/>
<path d="M44.3 229.4h1l-.5 2.4zM232.3 231.8h32.5M234.3 229.9h5.3M236 227.5h1l-.5 2.4zM236.5 231.8l.5 2.5h-1zM236.5 224.9v5M236.5 231.8v4.9M242.9 229.4h1l-.5 2.4zM261.1 229.4h1l-.5 2.4zM799.5 235.3l.7-.4 1.4 1.3zM803.8 234.9l-130.4 75.2M819.6 229.9l.3 1.9-.7 .4z"/>
<path d="M819.6 229.9v66.8M821.8 228.7l-57.7 33.2 13.5-7.8M775 249.5l.7-.5-.4 2.3zM775.3 255.5l.4 1.8-.7 .4zM775.3 247.2v4.1M775.3 255.5v4M777.6 250l-13.5 7.8M338.3 310.8l.4 1.9-.8 .4zM338.3 310.8v10M340.6 309.5l-57.7 33.3M359.9 318.1l.3 1.8-.7 .4zM359.9 318.1v33.3"/>
<path d="M362.1 316.8l-79.2 45.7M819.6 300.6v66.7M337.9 325.6l.8-.4-.4 2.2zM338.3 324.7v2.7M340.6 326.1l-57.7 33.3M359.9 355.3v33.3M285.1 371.6l2.1 .8-.7 .4zM285.1 371.6l26.4 15.2M287.3 370.3l-59.2 34.3M819.2 365.5l.7-.4-.3 2.2zM821.8 366l-57.7 33.4M314.9 388.8l26.3 15.2"/>
<path d="M357.9 392.8l.4 1.9-.7 .4zM357.9 392.8v26.7M359.5 386.8l.7-.5-.3 2.3zM360.2 391.5l-77.3 44.7M362.1 387.3l-79.2 45.8M339.2 403.2l.7-.4 1.3 1.2zM343.5 402.7l-59.3 34.2M763 401.3v38.8M357.6 438.7l.7-.4-.4 2.3zM357.9 423.4v17.2M360.2 439.2l-77.3 44.7M761.2 438.1l1.8-.6-1.8 1.4z"/>
<path d="M763 437.5l-30.3 17.5M693.9 441.2v38.8M724.2 459.9l-30.3 17.5M693.9 477.4l1.7-1.4v.8z"/>
</g>
<g fill="#000" stroke="#000" stroke-width=".39">
<path d="M312.4 36.6l2.4-.5zM312.4 36.6l2.4-.5v1zM438.1 37.1l2.5-.5zM438.1 36.1l2.5 .5-2.5 .5zM243.9 56.6l.5 2.5zM243.9 56.6h1l-.5 2.5zM420.3 49.5l2.5-.5zM420.3 49.5l2.5-.5v1zM438.1 50l2.5-.5zM438.1 49l2.5 .5-2.5 .5zM49.1 77l.6 2.4zM49.1 77h1.1l-.5 2.4z"/>
<path d="M49.7 59.1l.5 2.5zM49.7 59.1l.5 2.5h-1.1zM244.4 61.7l.5 2.4zM244.4 61.7l.5 2.4h-1zM261.6 59.1l.5 2.5zM261.6 59.1l.5 2.5h-1zM342.8 72.2l2.5-.5zM342.8 72.2l2.5-.5v1zM361.9 72.7l2.5-.5zM361.9 71.7l2.5 .5-2.5 .5zM372 72.2l2.5-.5zM372 72.2l2.5-.5v1z"/>
<path d="M410.1 72.7l2.6-.5zM410.1 71.7l2.6 .5-2.6 .5zM47 83.2l.5 2.5zM47 83.2l.5 2.5h-1zM74.5 151l2.5-.5zM74.5 151l2.5-.5v1zM148.2 151.5l2.5-.5zM148.2 150.5l2.5 .5-2.5 .5zM44.8 173.4l.5 2.5zM44.8 173.4l.5 2.5h-1zM46.5 167.1l.5 2.5zM46.5 167.1h1l-.5 2.5z"/>
<path d="M72.6 163.3l2.5-.5zM72.6 163.3l2.5-.5v1zM149.5 163.8l2.5-.5zM149.5 162.8l2.5 .5-2.5 .5zM243.4 173.4l.5 2.5zM243.4 173.4l.5 2.5h-1zM600.6 166.7l1.4-1.2zM599.9 166.3l2.1-.8-1.4 1.2zM685.7 169.3l2.2 .8zM685.7 169.3l2.2 .8-.8 .4zM511.3 217.9l1.4-1.3zM511.3 217.9l1.4-1.3 .7 .4z"/>
<path d="M44.3 229.4l.5 2.4zM44.3 229.4h1l-.5 2.4zM236 227.5l.5 2.4zM236 227.5h1l-.5 2.4zM236.5 231.8l.5 2.5zM236.5 231.8l.5 2.5h-1zM242.9 229.4l.5 2.4zM242.9 229.4h1l-.5 2.4zM261.1 229.4l.5 2.4zM261.1 229.4h1l-.5 2.4zM799.5 235.3l2.1 .9zM799.5 235.3l.7-.4 1.4 1.3z"/>
<path d="M819.6 229.9l.3 1.9zM819.6 229.9l.3 1.9-.7 .4zM775 249.5l.3 1.8zM775 249.5l.7-.5-.4 2.3zM775.3 255.5l.4 1.8zM775.3 255.5l.4 1.8-.7 .4zM338.3 310.8l.4 1.9zM338.3 310.8l.4 1.9-.8 .4zM359.9 318.1l.3 1.8zM359.9 318.1l.3 1.8-.7 .4zM337.9 325.6l.4 1.8zM337.9 325.6l.8-.4-.4 2.2z"/>
<path d="M285.1 371.6l2.1 .8zM285.1 371.6l2.1 .8-.7 .4zM819.2 365.5l.4 1.8zM819.2 365.5l.7-.4-.3 2.2zM357.9 392.8l.4 1.9zM357.9 392.8l.4 1.9-.7 .4zM359.5 386.8l.4 1.8zM359.5 386.8l.7-.5-.3 2.3zM339.2 403.2l2 .8zM339.2 403.2l.7-.4 1.3 1.2zM357.6 438.7l.3 1.9zM357.6 438.7l.7-.4-.4 2.3z"/>
<path d="M761.2 438.9l1.8-1.4zM761.2 438.1l1.8-.6-1.8 1.4zM693.9 477.4l1.7-1.4zM693.9 477.4l1.7-1.4v.8z"/>
</g>
<text font-size="35.1" x="481.3" y="59.4">Full Cabinet Assembly</text>
<g font-size="6.3">
<text x="728.1" y="524.9">D</text>
<text x="762.8" y="525">Bar Base Assembly</text>
</g>
<g font-size="4.4">
<text x="654.8" y="478.6">mathaetaes</text>
<text x="699.3" y="478">11/10/2017</text>
</g>
<g font-size="4.2">
<text x="52.8" y="24.4">8</text>
<text x="160.8" y="24.4">7</text>
<text x="268.7" y="24.4">6</text>
<text x="376.7" y="24.4">5</text>
<text x="484.6" y="24.4">4</text>
<text x="592.6" y="24.4">3</text>
<text x="700.5" y="24.4">2</text>
<text x="808.5" y="24.4">1</text>
<text x="371.3" y="38.2">25.25</text>
<text x="426.4" y="51.1">4.00</text>
<text x="8.8" y="71.4">D</text>
<text x="45.6" y="70.8">4.00</text>
<text x="241.5" y="70.5">.50</text>
<text x="852" y="71.4">D</text>
<text x="349.6" y="73.7">4.25</text>
<text x="388.3" y="73.7">8.00</text>
<text x="41.8" y="128">17.00</text>
<text x="256.4" y="147">34.00</text>
<text x="107.4" y="152.5">15.00</text>
<text x="107.1" y="164.8">15.63</text>
<text x="39.6" y="204.2">11.50</text>
<text x="238.2" y="204.2">11.50</text>
<text x="8.9" y="211.1">C</text>
<text x="852.2" y="211.1">C</text>
<text x="233.6" y="240.7">.38</text>
<text x="9" y="350.8">B</text>
<text x="852.2" y="350.8">B</text>
<text x="8.9" y="490.5">A</text>
<text x="852.2" y="490.5">A</text>
<text x="745.4" y="532">1/5</text>
<text x="812.4" y="532.6">10</text>
<text x="825.2" y="532.6">19</text>
<text x="52.8" y="537.5">8</text>
<text x="160.8" y="537.5">7</text>
<text x="268.7" y="537.5">6</text>
<text x="376.7" y="537.5">5</text>
<text x="484.6" y="537.5">4</text>
<text x="592.6" y="537.5">3</text>
<text x="700.5" y="537.5">2</text>
<text x="808.5" y="537.5">1</text>
</g>
<g font-size="3.5">
<text x="654.8" y="473.2">DRAWN</text>
<text x="654.8" y="482.8">CHECKED</text>
<text x="724.7" y="488.9">TITLE</text>
<text x="654.8" y="492.3">QA</text>
<text x="654.8" y="501.8">MFG</text>
<text x="654.8" y="511.4">APPROVED</text>
<text x="726.7" y="517.7">SIZE</text>
<text x="762.8" y="517.7">DWG NO</text>
<text x="841.4" y="517.7">REV</text>
<text x="724.7" y="530.4">SCALE</text>
<text x="800.9" y="532.6">SHEET</text>
<text x="819.7" y="532.6">OF</text>
</g>
<g font-size="3.4">
<text x="554.4" y="194.6" transform="rotate(-30 554.4 194.6)">25.25</text>
<text x="741.5" y="205.7" transform="rotate(-30 741.5 205.7)">32.25</text>
<text x="772.5" y="264.7" transform="rotate(-30 772.5 264.7)">1.00</text>
<text x="815.9" y="302.5" transform="rotate(-30 815.9 302.5)">33.13</text>
<text x="335.5" y="326.1" transform="rotate(-30 335.5 326.1)">4.00</text>
<text x="356.2" y="357.1" transform="rotate(-30 356.2 357.1)">17.00</text>
<text x="311" y="390.8" transform="rotate(-30 311 390.8)">15.63</text>
<text x="354.2" y="425.3" transform="rotate(-30 354.2 425.3)">11.50</text>
<text x="724.7" y="461.3" transform="rotate(-30 724.7 461.3)">19.25</text>
</g>
</svg>
